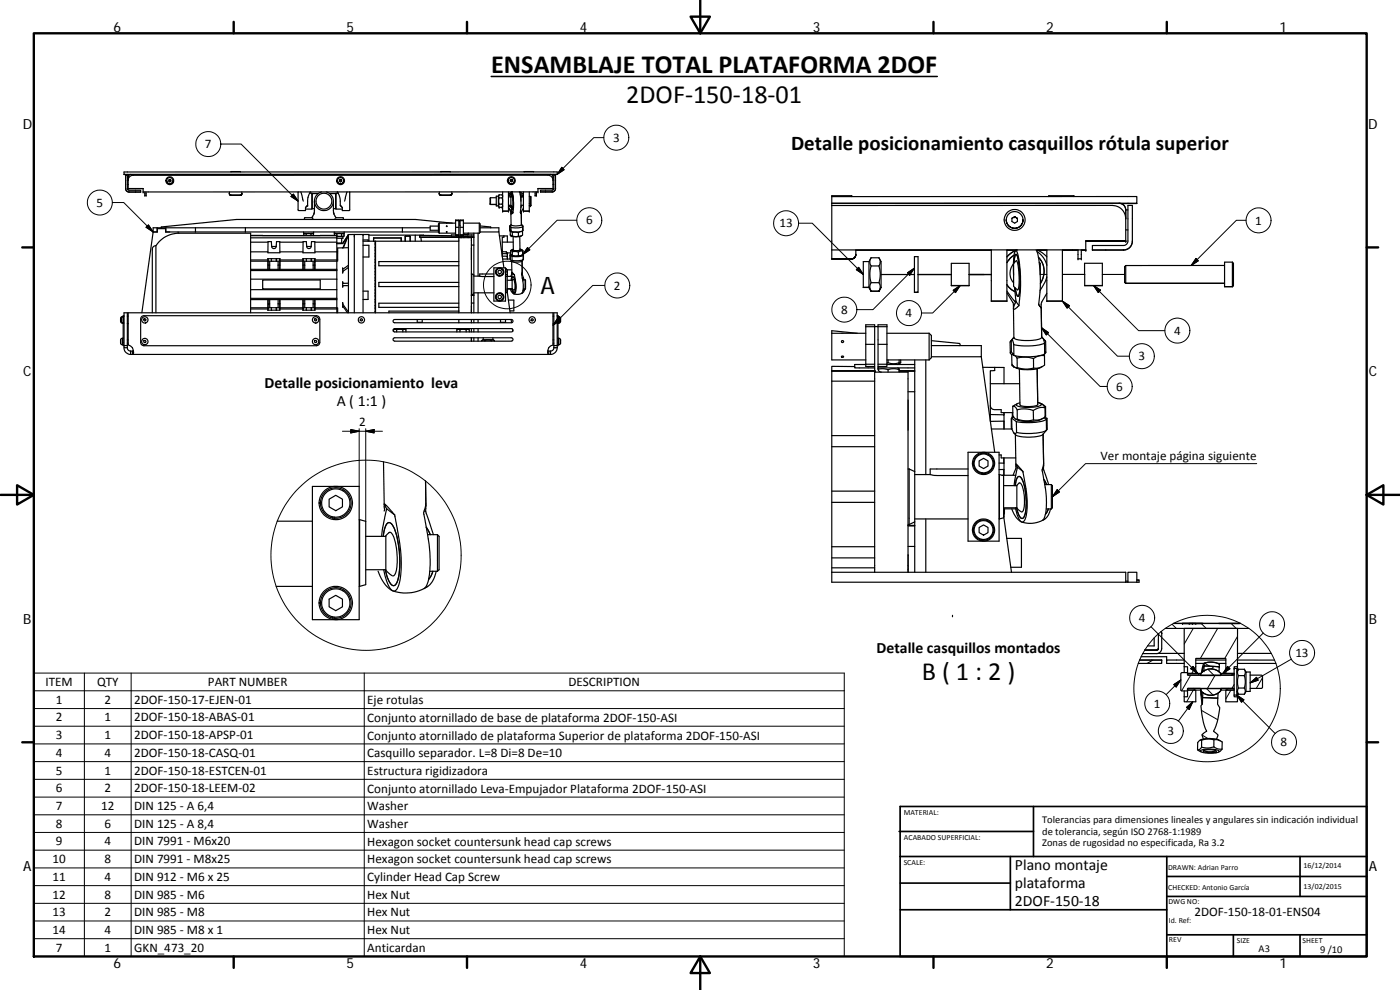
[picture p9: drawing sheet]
<svg xmlns="http://www.w3.org/2000/svg" width="420mm" height="297mm" viewBox="0 0 420 297" stroke-linecap="round" stroke-linejoin="round" font-family="sans-serif">
<g fill="none" stroke="#000" stroke-width=".36">
<path d="M37.2 52.4h1M37.2 52.3v.1M37.7 56.6l.2 .6 .8 .4M38.2 53.1h.3M38.2 55.4h.3M38.7 57.6h3.5M39.2 52.3l-.6 .3-.1 .5M42.2 57.6v-.5h-3.5l-.4-.2-.1-4.3h-.5v4.2l.4 .6 .6 .2M42.2 57.6h.1M43.5 57.6v1h.3v-1M50 54.2a.95 .95 0 0 0 1.5 .8 .95 .95 0 0 0 0-1.6 .95 .95 0 0 0-1.5 .7 .95 .95 0 0 0 .9 1.1 .95 .95 0 0 0 1-1M50.7 54l.3-.1z"/>
<path d="M51.3 54l-.3-.1 .3 .1v.4l-.3 .2-.3-.2v-.4M68.8 58.1l.1 .3 .4 .2-.4-.2zM68.8 57.6v.5M69.3 51.6h2.8M72.1 58.6h-2.8M72.6 58.1l-.1 .3-.4 .2 .4-.2zM72.6 57.6v.5M89.5 57.6v5.4l2.2 .1a1.33 1.33 0 0 1 .6-1.5 5.9 5.9 0 0 1 .6-3.6M90.3 57.6l.7 2.7M92.9 58h.7v4.7h-1.9M93.1 57.6l-.2 .4M93.6 58.2h.1"/>
<path d="M95.5 58.1h-1.8v4.5h.7M96.5 57.6a2.85 2.85 0 0 0-1.6 4.4 2.85 2.85 0 0 0 4.6 0 2.85 2.85 0 0 0-1.6-4.4M98.9 58.1h1.8v4.5h-.6M100.7 58.2h.1M101.3 57.6l.2 .4M101.5 58h-.7v4.7h1.9M101.5 58l.1 .1a6 6 0 0 1 .5 3.5M101.9 54l.3-.2zM102.5 54l-.3-.2 .3 .2v.4l-.3 .2-.3-.2v-.4M103.2 54.2a.95 .95 0 0 1-1.4 .8 .95 .95 0 0 1-.2-1.6 .95 .95 0 0 1 1.5 .6 .95 .95 0 0 1-.8 1.1 .95 .95 0 0 1-1-.9M104.1 57.6l-.7 2.7M104.9 57.6v5.4l-2.2 .1a1.12 1.12 0 0 0-.5-1.4l-.1-.1"/>
<path d="M131.8 58.1l.5 .5zM131.8 57.6v.5M132.3 51.6h2.8M135.1 58.6h-2.8M135.6 58.1l-.5 .5zM135.6 57.6v.5M147.2 59.3v2M147.2 59.3h1.7M147.2 59.3l-.1 1.9M148.9 58.9h.7v2.9h-.7zM149.8 59.4h.9M149.8 58.5h.9"/>
<path d="M149.8 58.5l-.2 .4M149.8 59.4v1.9M149.8 58.5v.9M150.7 58.5v.9M150.7 59.4v1.9M150.7 58.5l.1 .2M150.8 57.6v5.8h1.8v-5.8M152.5 54.2a.94 .94 0 0 0 1.3 1 .94 .94 0 0 0 .3-1.6 .94 .94 0 0 0-1.6 .5 .94 .94 0 0 0 .9 1.1 .94 .94 0 0 0 1-1M152.6 59.1h.7M153.2 54l.2-.2zM153.3 59.1l.4-.3 .2 .6-.1 2.7a1.14 1.14 0 0 1-.5-1.5zM153.3 59.1l.1-.4a.67 .67 0 0 1 .3-1l.4 3.4-.2 2.8"/>
<path d="M153.3 59.1h.1M153.4 58.2l-.8 .8M153.6 58.1l-.2 .9 .2-.9a7.5 7.5 0 0 1 .2 4.7l-.3-.9 .3 .9a7.7 7.7 0 0 0-.2-4.7zM153.7 57.6l-1.1 .8 1.1-.8M153.8 54l-.4-.2 .4 .2v.4l-.4 .1-.2-.1v-.4M153.8 57.6l-.2 .1M155.9 57.6a19.4 19.4 0 0 1 .4 6.3l.2 .2-.3-.4M156 57.8l1 1.3M156 57.6l1.1 .8M156.2 58.4l.4 .7M156.2 59l.1 .1M156.3 59.1v1.3"/>
<path d="M157.1 59.1h-.8M157.3 51.6h2.8M158.8 58.9h.4M158.8 57.6v5.8h-1.7v-5.8M159.2 58.9l.2 2.7M159.2 58.9v2.8M160.6 57.6v1h.4v-1M165.2 52.3l.6 .3 .2 .5M166 53.1h.2M166 55.4h.2M166 54.1a1.48 1.48 0 0 0-1.5-1.5h-124.5a1.45 1.45 0 0 0-1.5 1.5M166 53.1v3.5h-4.6v1h-116.9h-1.5v-1h-4.5v-3.5"/>
<path d="M166.2 52.6h.5v4l-.2 .6-.8 .4h-3.5v-.5h3.5l.4-.2zM166.2 52.3h1v-.7h-130v.7h1M166.7 56.6l-.2 .6-.6 .4h-3.7M167.2 52.3h.1M167.2 52.3l-129 .1M249.6 59v-.3h6v.3M249.6 59v2M249.6 59h91.6v2h-91.6M322.3 59v-.3h-7.6v.3M46 69.6h1.2v-1h2.5v1M46 69.6l-3.4 24.3M46.8 73.7a8.2 8.2 0 0 1 6.9-3.7h21.5v23.9"/>
<path d="M46.8 73.7v20.2M46.8 73.7a1.47 1.47 0 0 0-1.1 2.1v18.1M47.1 68.3v1.3M49.8 68.3v1.3M53.5 69.6v.4M58.7 68.3v1.3M73.6 68.3v1.3M75.2 78h5.2M75.2 72.7h5.2M75.2 71.4h25.9M75.2 70.6h25.9M75.2 75.6h5.2"/>
<path d="M80.4 77.6v.4M80.4 77.6v.8h2.6M80.4 72.5h1l.1 1.4a.69 .69 0 0 0 .8 .7 .69 .69 0 0 0 .6-.7l.1-1.4h1v3.3h-3.6zM80.4 78v2.8v-2.4h-5.2M80.4 79.5h.5M80.9 79.5v1.3M81 78.4l-.1 1.1M81.4 77.6v.8M81.5 74h1.4M82.9 77.6v.8M82.9 77.6h1.1v.4M82.9 77.6h-2.5"/>
<path d="M83 77.6v.8h1M83.5 78.4v2.4M83.5 79.5h.5M84 77.6v3.2v-2.4M84 78.4h7M84 78h7M84 78.4h.1M84 72.7h7M84 75.6h6.9M90.9 78.4v2.4v-1.3M90.9 77.6l.1 .8M90.9 77.6h2.5"/>
<path d="M90.9 79.5h.5M91 78.4h2.5M91 77.6v.8M91 78.4l-.1 1.1M91 72.5h.9l.1 1.4a.68 .68 0 0 0 .8 .7 .68 .68 0 0 0 .6-.7l.1-1.4h1v3.3h-3.6zM91.1 69.6v.4h3v-.4M91.2 70.2h.7M91.2 70.2v.5M91.4 78.4v2.4M91.5 70l-.3 .2M91.9 70.2h1.4M91.9 70.2v.5"/>
<path d="M91.9 77.6v.8M92 74h1.4M92.3 61.6l-.6 .7M93.3 70.2v.5M93.3 70.2h.8M93.4 77.6h1.1v.4M93.4 77.6v.8M93.5 77.6v.8h1M93.6 62.5h.1M93.7 65.3h-2.2l-.1 .5M93.7 70l.4 .2M93.9 65.5v.3"/>
<path d="M94 78.4v1.1M94 79.5h.5M94 79.5v1.3M94.1 70.2v.5M94.2 64.2l-.7 1.1M94.3 63.8l-.1 .4M94.4 60.3l-.2 3.9M94.5 77.6v3.2v-2.4h6.6M94.5 78h6.6M94.5 72.7h6.6M94.5 75.6h6.6M100.1 60.3l.1 3.9"/>
<path d="M100.1 63.7l.1 .5M100.2 64.2l.7 1.1M100.3 69.6v.4h3v-.4M100.4 70.2v.4M100.4 70.2h.7M100.6 65.5v.3M100.7 70l-.3 .2M100.7 65.3h2.2l.1 .5M100.7 62.5h.1M101.1 78v.4M101.1 70.6l-25.9 .1M101.1 75.6v2.4"/>
<path d="M101.1 78.4v2.4M101.1 72.9h1.4zM101.1 70.2h1.4M101.1 71.4v4.2M101.1 71h1.8v.5h-1.8M101.1 70.8h1.4M101.1 70.2v.4M101.1 70.7v.7M102.1 61.6l.6 .7M102.5 70.8h.8M102.5 70.2v.6M102.5 70.2h.8"/>
<path d="M102.5 71.5v1.4M102.8 73.1h.1M102.8 74.3v.1M102.8 73.1h-1.7M102.9 70l.4 .2M103.3 70.2v.6M103.3 70.8l-.4 .2M104.4 70.6l-1.6 2.5zM104.5 70.5l-.1 .2M104.6 70.6l-1.6 3.7M104.6 70.4v9.6l-.5 .6a1.63 1.63 0 0 0-1.3 1.2v-1.4l.2 .3 1.6-1.1M104.6 70.4l-1.7 4"/>
<path d="M104.6 74.3l-3.3 .1v4M106.3 70.4h4.4v2M106.3 70.4v23.5M106.3 70.4h-1.7M109 73.6h1.7v3.5h-1.7M109 72.4h3.6v21.5M109 72h1.5v.4M109 70.4v23.5M110.7 70.5h13.9M112.1 71.4h8.3h-8.3v1zM112.6 79.8h.1M112.6 73.2h.1"/>
<path d="M112.6 75h.1M112.6 78.7h.1M112.6 72.5h.1M112.6 78h.1M112.6 77.9h.1M112.7 74.3h-.1M112.7 76.1h-.1M112.7 76.8l-.1 .1M120.4 71.4v1zM120.8 68.3v1.3M123.1 72.4v-1.5h-1.3l-.1 1.5M123.1 72.4v-1.5l-1.3-.1-.2 .2v1.4"/>
<path d="M125.9 71.2h.3M126.2 71.2l.2 1.2M126.2 71.2h.1M127.1 70.6l-2.5-.1v1.9M129.1 68.3h-83.1v1.3M131.6 67.8h-2.5v1.3h2.5M131.6 69.6h-81.9M131.8 70h4.9M131.8 67h4.9M131.8 67l-.2 .2v2.5l.2 .3M131.8 67v3M135.5 70.7l-9.6-.1v.6h11.9"/>
<path d="M135.8 67l-11.1-1.2h-53.7l-22.6 2.3 .1 .2M136.7 66.2h1v-.2h-1v4.7h1M136.7 68.2h1M137.7 72.4h-25v21.5M137.7 78.5h-24v1.2h24M137.7 70.4l-2.2 .1v.4h2.2M137.8 71.2h-11.6M138.1 71v-4.8h-.4l.1 5.1M138.1 71l.4 .3M138.1 70.9h4.1M138.1 70.4l4.1 .1M138.1 68.2h1"/>
<path d="M138.1 71l1.1 .1M139.1 66.2h-1v-.2h1v4.7h-1M139.1 70h4.7M139.1 67h4.7M139.2 70.3h1.3M139.2 70.3h-.1M139.2 70v.3M139.2 71.1v.2M139.2 71.1h1.3M140.3 70.9l.2 .2M140.5 70.3v.1M140.5 71.2h1.7"/>
<path d="M140.5 70.4l-.2 .1M140.5 70v.3M140.5 71.1v.2M140.6 70.3l-.1 .1M140.6 70l-.1 .4M141.5 74.5v3.4M141.5 73.5h.7M142.2 70v12.5M143.5 70v12.8M143.8 67v3M143.8 67l.3 .2v2.5l-.3 .3M144.1 68.3h5.6v1.3h-5.6"/>
<path d="M144.1 67.8l3.1 .3v.2M147.1 61.2l.1 .2M147.1 61.2l.1 .1M147.2 61.3h1.7M147.2 61.3v.1M149.6 61.8l.2 .4M149.7 69.6l1.5 10.8M149.8 61.3h.9M149.8 62.2h.9M149.8 61.3v.9M149.9 70.8h1.3M150.7 61.3v.9"/>
<path d="M150.7 72.6h3.3M150.7 75.1l.3 .4h1v.4h1.3M150.7 76.1h1.6v1.6v-.8h-1.6M150.8 77.7h2.4M150.8 62l-.1 .2M151.2 70.8v.4h-.5v5.6M151.2 70.8h1.1v1.8M152.3 75.9v.2M152.6 62.2l1 1.3M152.6 62.4l.7 1.2 .1 3.9M153.1 67.8l-.2 .1 .1 1.3M153.1 69l-.1 .2 .2 .1"/>
<path d="M153.1 69.4h.2M153.1 69.4l.1 1 .6 .4M153.1 76.5l.1 1.2M153.1 76.5l.6 .4M153.1 76.5l.3-.1-.3 .2v1.1M153.2 77.7l.2 .5 .3-.1M153.2 70.6h.1M153.2 70.5v.1M153.2 70.6l.2 .1M153.2 75.9l.1 .5M153.3 75.2l.5 .4M153.3 75.2v1l.5 .4"/>
<path d="M153.3 69.3l-.2 .1M153.3 61.6h-.7l.9 .7M153.4 68.2v1.3l-.3-.5M153.4 68.2l-.2-.5-.1 1.3M153.4 78.2l.3 .3 .8 .1 2.1-.2M153.4 67.4l-.3 .3M153.4 67.4l-.4 .5M153.4 61.8l.2 1.6M153.5 69.5l.2 .2M153.6 78.4v3.7l-.3 .8M153.6 63.4l.3 .5M153.6 63.4l-.3 .8 .6-.3"/>
<path d="M153.6 63.4h-.1M153.7 76.9v1.2M153.7 69.7l1.2-.1 .7 .2M153.7 69.7l.1 1.1M153.8 70.8l.9 .2 .9-.1M153.8 76.6l1.8 .1M153.8 75.6h1.8M153.8 74.9l-.5 .3M153.8 75.6v1M154.1 74.8l-.4 .2a2.81 2.81 0 0 0 2.8-.1l-.4-.2 .8 .6M155.6 75.6v1.1M155.6 69.8v1.1"/>
<path d="M156 71l.1 4-.9 .2-1.1-.2-.1-4M156.3 61.6h.8M156.5 64.1v3.3a3.5 3.5 0 0 1-3.1 .1M156.5 74.9l.4 .3 .1 1.1M156.5 67.4l.3 .7M156.5 67.4l.4 .4M156.6 70.7l-1.6 .4-1.5-.3M156.7 61.6l-.4 .5M156.7 78.3v3.5M156.7 76.5l-1.3 .4-1.8-.3M156.7 69.4l.1 .1M156.7 67.7l.3 .2v1.2"/>
<path d="M156.8 69.5h-.6l-.6 .3M156.8 69.5v1l-1.2 .4M156.8 68.1l-1.4 .3-2-.2M156.8 68.1v1.3M156.8 69h.1a.61 .61 0 0 1-.9 .5h-2.6M156.9 75.3l-1.3 .3M156.9 75.3v1.1l-1.3 .3M156.9 76.3h.1M157 76.3h-.1M157 77.9l-.4 .5M157 76.6l-.1 1.4-1.4 .2-1.8-.1M157 76.6l-1.2 .4-2.1-.1"/>
<path d="M157 77.9h.1M157.1 76.5v1.2M157.1 77.7l-.1 .2M157.1 77.7l-.1 .1M157.1 62.5l-.6 1.2v3.7M157.1 76.5h-.3l.2 .1M158.8 61.7h.4M159.4 61.6l-.2 .1M249.6 77.7h5.9M249.6 75v2.7M249.6 61v.7M249.6 61.7v13.3"/>
<path d="M249.6 61.7l84.2-.1a4 4 0 0 1 4.1 4.1M255.5 77.7a1.34 1.34 0 0 0 1.3-1.4 1.34 1.34 0 0 1-1.3 1.4zM256.8 76.4a1.3 1.3 0 0 1-1.3 1.3 1.3 1.3 0 0 0 1.3-1.3zM260.8 78.5h-1.7v7.7M260.8 78.5v7.7h-1.7M261.4 77.4l-.6 1.1M261.4 79.8l-.3 2.5 .3 2.5M261.4 79.8h2.4M263.8 77.4l.6 1.1v7.7M263.8 77.3h-2.4l-.3 1v.9l.3 .6M263.8 79.8l.4 2.5-.4 2.5M263.8 77.3l.4 1.3-.4 1.2"/>
<path d="M274.4 77h1.1v10.7h-1.1zM297.5 75.1h-40.7M297.5 75.1h-40.7v1.3M297.5 75v15.3M302 66a2.52 2.52 0 0 0 3.8 2.1 2.52 2.52 0 0 0 0-4.4 2.52 2.52 0 0 0-3.8 2.1 2.51 2.51 0 0 0 2.4 2.7 2.51 2.51 0 0 0 2.6-2.5M302.6 76.6l.9-.7 1.7-.9-1.6 .9-1.4 1.2zM303.1 77.5l1.2-.9-1.2 .9-.9 1.3zM303.7 65.5l.8-.5zM303.7 65.5v1l.8 .5 .8-.5v-1l-.8-.5 .8 .5M304.1 79.2a4.3 4.3 0 0 0 .1 5.6M304.3 78.9l.5-2.6a.88 .88 0 0 1 .7 1.2 27.9 27.9 0 0 1 .1 11.4h-.2l-.3-.5-.4-2M305 75.1l-2.8-.1v15.3"/>
<path d="M305.4 75l-.6 .2M310.9 75a26.1 26.1 0 0 1 1.3 10.4l-.3 4.3a2.08 2.08 0 0 0 .1 2.1l.5 .6-.8-1.1M311.2 75.5a6.7 6.7 0 0 1 3 4.1M311.2 75l1.6 .9 1.4 1.2M311.4 75.1l2.8-.1v15.3M311.6 77.2a6.3 6.3 0 0 1 .6 7.9M311.9 78.7l.3 .3v3.4M321.8 75.1h1.7l-4.7-.1v15.3M323.5 75v2.7h1v-2.7M325.8 75l-1.3 .1h1.3M325.8 72.3v2.7M325.8 75h-76.2"/>
<path d="M335.8 61a2.01 2.01 0 0 1 2.1 2M337.9 79.7l-.4 .3v4.6M337.9 69h.6M337.9 63h.6M337.9 72.3h-12.1h12.1M337.9 79.7v5.3M337.9 63v9.4h-12.1M338.5 61.6h1.3v10.8a2.66 2.66 0 0 1-2.6 2.7h-9.4v-1.4h9.4a1.34 1.34 0 0 0 1.3-1.4zM339.8 72.3a2.66 2.66 0 0 1-2.6 2.7h-9.4M341.2 61l-4.8 .1M367.5 79.7h-29.6M369.9 78.7v7.3"/>
<path d="M369.9 78.7l.3 .3v6.7M369.9 78.7h-2.4v7.3M36.7 95.1v-.1a1.2 1.2 0 0 0-.4 1.7l.4 .2M36.7 96.9h.1M37.2 95a.97 .97 0 0 0-.8 1.4l.2 .4 .6 .1M37.2 94.7h-.2v9h.2M38.2 94.8h.3M38.2 97.1h.3M42.6 94.9l.6-.2h51.8l.6 .3 .4 .8v6.9l-.4 .8-.6 .2h-51.8l-.8-.3-.2-.7v-7zM43.2 95.7l.4-.1 .2 .3-.1 .3-.3 .1-.3-.2zM75.2 89.9h25.9M75.2 89.5h25.9"/>
<path d="M75.2 92.4h5.2M75.2 83.8h25.9M75.2 80.8h25.9M75.2 81.2h25.9M78.8 84h17.3v2.7h-17.3zM80.4 92.7v.4M80.4 91.2v-1.3v2.5M80.4 92.3v.8M80.4 92.4v.3h-5.2M80.9 89.9l.1 2.4M80.9 91.2h-.5v1.1h1M81.4 92.3v.8"/>
<path d="M81.4 92.3h1.5M82.9 93.1h-2.5M82.9 92.3v.8M82.9 92.3h10.5M82.9 93.1h.1M83 92.3v.8M83.5 89.9v2.4M83.5 91.2h.5M84 92.4v.3h7v-.3M84 92.3v.8h-1M84 92.3v-2.4v2.5M84 92.7v.4"/>
<path d="M90.9 93.1h.1M90.9 91.2v-1.3v2.5M90.9 91.2l.1 1.1M90.9 91.2h.5M91 92.3l-.1 .8M91.4 89.9v2.4M91.9 93.1h1.5M91.9 92.3v.8h-.9M93.4 92.3l7.7 .1M93.4 93.1h.1M93.4 92.3v.8M93.5 92.3v.8"/>
<path d="M94 91.2h.5M94 91.2v1.1M94 89.9v1.3M94.5 92.3v.8h-1M94.5 92.4v.3h6.6v-.3M94.5 89.9v2.4zM94.5 95.7h.4l.2 .2-.2 .4h-.3l-.3-.3zM94.5 92.7v.4M101.1 89.5v.4M101.1 83.8v3.1h-25.9M101.1 81.2v2.6M101.1 86.9v2.6"/>
<path d="M101.1 89.9v2.5M101.1 92.7v1.2M101.1 80.8v.4M101.3 92.4v1.5M104.3 93.9l-1.3-1.9-.2 .2v-1.4l.1 .5 1.7 2.6M104.5 80.3v13.3M104.6 85h-1.5l-.3-.4v1.5l.3-.4h1.5M108.1 95.8l.4-.2 .3 .2v.4l-.3 .1-.4-.1zM109 87.4h1.5v2.5h-1.5M112.6 90.6h.1M112.6 91.7h.1M112.6 88.8h.1"/>
<path d="M112.6 93.5h.1M112.6 92.4h.1M112.6 81.6h.1M112.6 85.2h.1M112.6 87h.1M112.7 89.9h-.1M112.7 87.9h-.1M112.7 80.5h-.1M112.7 83.4h-.1M112.7 82.3h-.1M112.7 84.1h-.1M112.7 85.9h-.1"/>
<path d="M118.1 99v.4M118.1 99h.9M118.1 98.7l35.3-.1a.5 .5 0 0 1 .6 .5 .5 .5 0 0 1-.6 .5h-34.9l-.5-.2zM118.1 95.9h35.3a.49 .49 0 0 1 .6 .5 .49 .49 0 0 1-.6 .4h-34.9l-.5-.2zM118.5 98.6l2.9 .1M118.5 98.7l-.4 .3M119 99h1.9M119 99v.6M120.9 99v.6M120.9 99h.9M121.4 98.7l.4 .3M121.4 98.6v.1"/>
<path d="M121.8 99v.6M125.2 95.9v.8h1.5v-.8M137.1 99v.6M137.5 98.6l2.9 .1M137.5 98.7l-.4 .3M137.7 84.7h-24v1.3h24M137.7 91h-24v1.2h24M137.7 93.3h-21v.6M137.7 95.9v.9M138 99h-.9M138 99h1.9M138 99v.6"/>
<path d="M139.9 99v.6M139.9 99h.9M140.4 98.7l.4 .3M140.4 98.6v.1M140.8 99v.6M141.5 82.2h.1M141.5 88.5h.1M141.5 91.9v2v-22.6h-3.8v22.6M141.5 90.9h.7M141.5 95.9v.9M141.5 98.6v1M141.6 82.2l.6 .3"/>
<path d="M141.6 82.2v6.3M142.2 82.5v5.7M142.2 88.2l-.6 .3M142.2 87.9h6M142.2 82.8h1.8M142.2 88.6h-.7M142.2 88.2v5.7M142.2 95.9v.9M142.2 98.6v1M143.5 87.9v6M143.5 95.9v.9M143.5 98.6v1"/>
<path d="M144 82.8l4.2 .2M148.2 82.2h-4.2v.6M148.2 80.4h3.5v9.9h-3.5zM149.5 88.8l.5-.3 .5 .3v.6l-.5 .3-.5-.3zM149.5 81.3l.5-.3 .5 .3v.6l-.5 .3-.5-.3zM149.7 82.7h.1M149.7 90.2h.1M149.7 82.7a1.15 1.15 0 0 1-.6-1.8 1.15 1.15 0 0 1 1.9 .3 1.15 1.15 0 0 1-1.2 1.5M149.7 90.2a1.15 1.15 0 0 1-.6-1.9 1.15 1.15 0 0 1 1.9 .4 1.15 1.15 0 0 1-1.2 1.5M149.7 90.1v.1M149.8 82.7h.1M149.8 90.2h.1"/>
<path d="M150.2 95.9v.8h1.5v-.8M151.7 87.9h.1M151.7 82.8h.1M151.7 80.6h.3v.4h1.6M151.7 81.6h.6v1.3v-.6h-.6M151.8 82.8v5.1M151.8 82.8l.4 .2v4.7l-.4 .2M152.1 82.9h1.5M152.2 84.1h1.5M152.2 86.6h1.5M152.2 87h.1M152.2 87.3h.1"/>
<path d="M152.2 87.5l.9 6.4M152.2 81v.6M152.3 87.3l-.1 .3M152.3 87l-.1 .3M152.3 86.7v.5M152.6 90h1.6v3.3h-1.2M153.2 86.7l.4 1 .6 .5M153.4 95.9l.1 .9M153.5 84.1l.3-1a1.57 1.57 0 0 1 .9 1.9l.1 1.4a1.08 1.08 0 0 1-.6 1.4l-.5-1.2M153.6 86.7h-1.4v.3M153.7 84.1l.3-.3a3.1 3.1 0 0 1 .3 3.3M153.7 84.1v1.6a1 1 0 0 0 .5 1.3"/>
<path d="M153.8 82l-.4 2.1M153.8 98.7l.1 .7M153.8 82l.6 .5M153.8 82l-.2-.3 .8 .8M154.4 82.5v.1a10.7 10.7 0 0 1 .1 5.5l-.1 .1a.97 .97 0 0 1-.8-1.2v-.4M156.6 88l-1.2 .3-1.1-.1M156.6 82.2h.1M156.7 82.2l.6 1.8M156.7 81.7v.5M156.7 81.6l-.1 .8a10.2 10.2 0 0 1 .1 5.5l-.1 .1M156.7 83.4l.4 .6M156.9 84h.7"/>
<path d="M156.9 87.9l-.3 .1M157 86.7h.6M157.2 86.7l-.3 .6M157.5 86.7l-.3 .8-.5 .4M157.6 84v2.7M159.4 95.8l.3-.2 .3 .2v.4l-.3 .1-.3-.1zM166 94.8h.2M166 97.1h.2M167.2 95h.6a1.17 1.17 0 0 1 0 1.9h-.6M167.2 94.7h.3zM167.5 94.7v9h-.3M167.5 95a1.3 1.3 0 0 1 .3 1.8l-.3 .1"/>
<path d="M167.7 96.9h.1M167.7 95v.1M249.6 100h10.2M249.6 100v8h10.2M249.6 100v-.8l7.7 .8M259.1 86.2h1.7l.6 1.2M259.8 98h2.7v-.5h-2.7v12.5h2.7M260.8 86.3l.6 1.1M261.2 87l.2 .4M261.4 84.8l-.3 1.3 .3 1.3M261.4 87.4h2.4M261.4 84.8h2.4"/>
<path d="M263.8 84.8l.4 1.3-.4 1.3M263.8 87.3v.1M264 87l-.2 .4M264.4 86.2l-.6 1.2M264.4 86.2l-.6 1.1M266.2 98h-2.7v-.5h2.7v11.8M266.2 100h12.6M274.4 87.7h.1M275.5 87.7h-1.1M278.8 100l.7 .6v6.7l-.7 .7M278.8 100v8M285.5 85.7h5.3"/>
<path d="M285.5 85.7v-6.7h5.3v6.7M297.5 90.3v.1M297.5 90.3h4.7M302.2 87.3l2.6 3.4M302.2 85.4l1 1.2 1.4 .9M302.2 87.9l1.8 3 .2 1.6M302.2 90.3v.1M304.2 82.5a17.3 17.3 0 0 1 .5-7.2l.1-.1a3.2 3.2 0 0 1 1 2.5 47.3 47.3 0 0 1 0 14M304.5 86.2l.4 4.2M304.9 90.4l-.4 .1M304.9 90.4l-.6 1.3-.1 1a1.35 1.35 0 0 0 1.4-.8l.2-.2M304.9 90.4l.9 1.3"/>
<path d="M305.4 87l-.4-.3a2.11 2.11 0 0 1-.8-2.5v-4.1a1.27 1.27 0 0 1 .9-1.8 18.5 18.5 0 0 1 .4 8.7h-.1M314.2 88l-1.7 3.1 .1 10.1a6.3 6.3 0 0 1-4.6 1l-1.9-.2a2.15 2.15 0 0 1-1.8-.7l-.1-8.7M314.2 83.1l-.6 1.6-1.5 2.5M314.2 90.3v.1M314.2 90.3h4.6M318.8 90.3v.1M325.5 85.7h5.3M325.5 85.7v-6.7h5.3v6.7M337.5 84.6l.4 .4h29.6h-29.6M337.5 84.6l.4 .4M337.9 85h.1M367.5 86h2.4"/>
<path d="M369.9 86h.1M370.2 85.7l-.3 .3M370.2 85.7h.1M36.7 101.5v1.9M37 101.5a.97 .97 0 0 0-.8 1.4l.3 .5h.5M37.2 104.3a1.95 1.95 0 0 0 2 2M38.2 103.7v.6M38.2 103.7h-1v.6h1M38.2 103.7v-9.8h-1v9.8M38.2 104.3l.2 .6 .8 .4M38.2 102h.3M38.2 103h.3"/>
<path d="M39.2 105.3h.5M39.2 106.3h.5M39.2 105.3v1M39.7 105.3v1M39.7 106.3h125M40 105.2l-.3 .1M43.2 102.2l.4-.1 .2 .3-.1 .4h-.4l-.2-.3zM94.5 102.2h.4l.2 .3-.2 .3h-.4l-.2-.4zM118 101.6l.5-.3h34.9a.51 .51 0 0 1 .6 .6 .51 .51 0 0 1-.6 .5h-34.9l-.5-.3zM141.5 101.3v1.1M142.2 101.3v1.1M143.5 101.3v1.1"/>
<path d="M144.6 102.2v.2M144.6 102.2h.9M145 101.9l-.4 .3M145 101.3v.6h2.9M145.5 102.2h1.9M145.5 102.2v.2M147.4 102.2v.2M147.4 102.2h.9M147.9 101.9l.4 .3M147.9 101.3v.6M148.3 102.2v.2M164.4 105.2l.3 .1"/>
<path d="M164.7 106.3a1.8 1.8 0 0 1 1.3-2.8v-9.6h-127.5v9.6a1.92 1.92 0 0 1 1.3 2.8h-.1M164.7 106.3h.5M164.7 105.3h.5M164.7 105.3v1M165.2 105.3v1M166 102h.2M166 103h.2M166.2 103.7v.6M166.2 104.3l-.3 .8-.7 .2M166.2 103.7h1M166.2 104.3h1M167.2 104.3a2.02 2.02 0 0 1-2 2"/>
<path d="M167.2 103.7v.6M167.2 103.7v-9.8h-1v9.8M167.5 101.5a1.08 1.08 0 0 1 .6 1.7l-.6 .2M167.7 101.5v1.9M249.6 111.4h13M249.6 111.3h13M249.6 114.4v57.3M249.6 114.4h12.9M256.5 110l-6.9-.1v4.5M259.8 103.3h2.7M259.8 109.3h2.7M259.8 109.4h-3.3v1h6"/>
<path d="M262.8 111.7l-.3-1v-12.7h1v12.7l.4 .7 .6 .3M263.5 103.3h2.7M263.5 109.3h2.7M263.5 110.4h11M263.5 110.8l1.5-.2 1.5 .3M263.6 110.4h-.1M266.2 109.3v.7h-2.7M266.2 109.4h8.3M266.2 108h12.6M266.5 108.8l-.3 .1M266.5 110.9l1.3-.3 2 .3M266.5 108.8l.3 .1a4.7 4.7 0 0 0 3-.1"/>
<path d="M266.5 108v.8M266.5 110.9v.8M269.4 110.4l.4 .2v.3M269.8 111.4h4.7M269.8 109.1l-.4 .3M269.8 108.8v.3M269.8 108v.8M269.8 110.9v.8M270.1 109l-.3 .1M270.3 108v.8l-.5 .3M272.5 117.5h2M274.5 111.3h-4.7"/>
<path d="M274.5 108v33.5M277.8 108v34.4M279.5 103.7h15v3.3h-15M279.5 102.2l8.4 .8a.33 .33 0 0 1 .3 .4 .33 .33 0 0 1-.4 .3M294.5 107l4 28.7M294.9 110.2h3.6M297.2 115.1h8.8M298.5 110.2l2.8 .1v4.8M298.5 110.2v1h-1.3v15.2M303.5 105.5a.46 .46 0 0 0-.3 .5 .46 .46 0 0 0 .5 .4M303.5 102.2l-.4 .4 .1 3.3M303.6 102l.7-.8-1.1 1.2"/>
<path d="M303.6 106.4l.1 2.9 .8 .9 .8 .1M303.6 106.4h.5M303.6 102l.3 .2 .3 1.2 .1 3.3-.8-1.2zM303.8 109.7h.2M303.8 109.4v.3M303.8 109.7l.5 .3M304 106.2l-.4 .2M304.7 106.7l.6 .8M305.3 107.5l2.4-.3 2.5 .4M305.3 107.5v2.8M305.3 110.3l2.5 .4 2.4-.3M305.9 110.7l.2 10.8a6.7 6.7 0 0 0 4.9 .2l.4-.4"/>
<path d="M310.2 107.6v2.8M312.6 101.1l.5 .5 .4 1.4M312.6 101.1l1.1 1.2M312.8 110a10.7 10.7 0 0 1-8.2 .2M313.2 106.4l.3 .3M313.2 102l.6 .5 .1 3.2M313.4 106.3v.3M313.5 106.7l-1.7 .1-1.6 .8M313.5 106.7v2.8l-1.6 .9h-1.7M313.5 103v3.2a17.4 17.4 0 0 1-9.2 .5M313.5 103a17.7 17.7 0 0 1-9.3 .4M313.5 105.3l.4 .4-.4 .5"/>
<path d="M115.1 138.6l.2 14.7M249.6 134h12.9M249.6 130.7h12.9M272.5 120v9.1M290.5 135.7h9.3v26.7h-9.3zM293.8 138.3l1.4-.8 1.3 .8v1.5l-1.3 .8-1.4-.8zM297.2 121.7l.1 .5 .6 .6 2.6 .1v.9h3.5M297.2 124.4l4.1 .1v4.2v-2.3h-4.1M297.5 128.7h6.2M299.8 138.9l1.5 .1v1.9M299.8 136.5h.7v.9h4.4M301.2 137.4v1.6"/>
<path d="M301.3 123.8v.7M301.3 137.4v1.6M303.6 125.5l.1 3.2M303.6 125.5l1.4 1M303.7 128.7h-.1M303.7 128.7l.8 1.4 .6-.3M303.8 125h.3M303.8 123.8v1.2M303.8 125l.2 .2M303.9 121.9l.7 .1 .7 1M303.9 121.9l.1 2.8 .6 .9 .7 .2M304.2 125.1l-.7 .6v3"/>
<path d="M304.2 125.1l-.6 .4M304.7 130.4l.2 9.4a2.77 2.77 0 0 1-.6 2.2l-.3 .6M305 126.5l.1 3.3M305.3 123l2.4-.3 2.4 .5M305.3 123v2.8M305.3 125.8l2.5 .5 2.4-.3M305.3 121.1l-1.4 .8M310.1 123.2l.1 2.8M311.4 120.8a.74 .74 0 0 1 1.1 .7 10.8 10.8 0 0 1-7.4 .1 .72 .72 0 0 1 1-.7M311.4 120.8l-.1-10.2 .1 10.8M311.4 120.8l.8 .2M312.2 121l.9 .5 .5 .8"/>
<path d="M312.5 121.2l1.3 .8v2.8M313 130.3l.2 9.4M313.1 125.5a10.4 10.4 0 0 1-8.3 .2M313.2 139.4l-.1 1.4M313.2 139.1l-.1 .5a3.6 3.6 0 0 0 0 3.2 26.7 26.7 0 0 1 .3 12.5l-.6 .8M313.4 125.3l.6 .5M313.5 125.3l.7 .2M313.6 122.3l.1 2.8-1.8 .9h-1.7M313.6 122.3h-.5a4.4 4.4 0 0 0-3 .9M313.8 124.8l-.1 .2M313.8 124.8l-.1 .1M314 125.8l.1 3.3a14.9 14.9 0 0 1-8.6 .7h-.4"/>
<path d="M314 125.8a16.2 16.2 0 0 1-9 .7M314.2 125.5h.1M314.2 125.5v3.3M314.2 128.8l-1.2 1.5a11.8 11.8 0 0 1-7.4 .6l-.7-.3-.6-.7M314.2 128.8h-.1M83.2 156.4h10.6M93.8 145.9h14v40h-14zM98.8 149.8l2-1.2 2 1.2v2.3l-2 1.1-2-1.1zM99.8 155.4a4.6 4.6 0 0 1-2.9-7.1 4.6 4.6 0 0 1 7.7 .2 4.6 4.6 0 0 1-3.2 7h-1.1M99.8 155.1v.3M99.8 155.4l.5 .1M100.3 155.2v.3"/>
<path d="M107.8 155.9h.1M107.9 155.9v20M107.9 155.9l1.9 .5v19l-1.9 .5M116 152.7l-1.1 5.2-.4 3M116 152.7l2.5 1.8M116 152.7l-.7-1.5 3.2 3.3M116.3 156.9a6.4 6.4 0 0 0-1.3 4l.1-.6a4.1 4.1 0 0 1 1.6-3.5 3.2 3.2 0 0 1 2 2.7 27.8 27.8 0 0 1 .4 15.3 1.06 1.06 0 0 1-.9 .9 1.06 1.06 0 0 1-1.1-.8l-.8-1.6-.7-2.4 .3 1.3a4.9 4.9 0 0 0 2.1 3.5 2.64 2.64 0 0 0 1.6-2.7 28.3 28.3 0 0 0-1.7-15.2 1.15 1.15 0 0 0-1.6-.9zM116.7 159.8l.2-.1a2.23 2.23 0 0 1 1.5 2.2l.7 3.5 .1 3.1a5.9 5.9 0 0 1-1.1 4.3h-.2M116.8 159.8a1.99 1.99 0 0 0-1 2.4v7.5a2.19 2.19 0 0 0 1.3 2.7l.6 .3M118.5 154.5l.7 4a38.6 38.6 0 0 1 .4 17.3 1.65 1.65 0 0 1-1.7 1.5 7.9 7.9 0 0 1-2.4-5l-.3-1.4M127.3 153.3l.5 .2M127.8 153.5l2.3 6.9"/>
<path d="M127.8 151.4v2.1M127.8 151.9l-.1-7.6 .1 7.4a5.6 5.6 0 0 0-.3 4.1l.4 2.1a38.9 38.9 0 0 1 .4 17.1l-.5 1-.5 .6M127.9 158.2l1.2 2.2M249.6 150.7h12.9M249.6 147.4h12.9M272.5 157.8h2M272.5 157.7h2M272.5 157.6h2M272.5 140.7h.3M272.5 157.4h.3M272.8 140.7l1.7 .8M272.8 140.7v16.7"/>
<path d="M274.5 155.7h16M274.5 156.6l-1.7 .8M274.5 142.4h4.7M274.5 141.5v15.1M274.5 156.6v15.1M277.8 155.7v16M279.2 142.4l2 .3h9.3M290.5 140.7h-11.3v1.7M293.8 158.3l1.4-.8 1.3 .8v1.5l-1.3 .8-1.4-.8zM294.6 142a3.1 3.1 0 0 1-1.8-4.9 3.1 3.1 0 0 1 5.2 .8 3.1 3.1 0 0 1-3.1 4.2M294.6 141.8v.2M294.6 142l.3 .1"/>
<path d="M294.9 141.9v.2M299.8 155.7h.1M299.8 142.4h.1M299.8 140.9h1.5v1.7M299.9 142.4l1.3 .3v12.7l-1.3 .3M299.9 142.4v13.3M300.7 142.6h4.2M301.2 153.5v1.6M301.2 152.7h3.6M301.2 152.4h4M301.2 145.7h4M301.2 154.7l2.4 17"/>
<path d="M301.2 140.9v1.7M301.2 152.7v.8M301.4 152.7l-.1 1.4M303.6 152.7a6.4 6.4 0 0 0 2.9 3.9M304.7 145.7a2.91 2.91 0 0 1 1.1-2.8 4.9 4.9 0 0 1 1.8 3.9 14 14 0 0 1-.5 8.6 .94 .94 0 0 1-1.3-.8l-.7-2.2M305.4 140.2l-.5-1 2.1 2.3M305.4 140.2l1.6 1.3M305.4 140.2l-1.1 5.5M305.8 145a.71 .71 0 0 1 .9 .7 12.2 12.2 0 0 1 .2 7.8l-.3 .1M305.9 144.9a2.08 2.08 0 0 0-.7 2.4v4.2a1.48 1.48 0 0 0 .9 1.8l.4 .3M307 141.5l.2 1.2a29.9 29.9 0 0 1 .6 12.7 .98 .98 0 0 1-1.4 1.1l-1.1-1.9-.5-2.2M312.8 156.1a8 8 0 0 1-6.1 .5"/>
<path d="M312.9 140.6l.2 .2M313.1 140.8l1.6 4.6M313.3 143.9l.8 1.5M313.5 145.4h2M313.6 155.7l-.8 .4M314 152.7h1.5M314.6 152.7l-.9 1.6M315.3 152.7a4.1 4.1 0 0 1-2.2 3.3M315.5 145.4v7.3M315.5 145.4l.3 .3v6.7l-.3 .3M82.9 175.9h10.9M98.8 179.8l2-1.2 2 1.2v2.3l-2 1.1-2-1.1z"/>
<path d="M107.8 175.9h.1M109.8 170.9h6M109.8 160.9h6M113.5 171.4a9.9 9.9 0 0 0 4.3 5.8M127.3 176.6a12.1 12.1 0 0 1-9.3 .7M128.3 160.4h3M128.4 175.9l-1.1 .7M129 171.4h2.3M129.9 171.4l-.5 1.4-.8 1.1M130.9 171.4a6 6 0 0 1-3.3 4.9M131.3 160.4v11M131.3 160.4l.5 .5v10l-.5 .5"/>
<path d="M249.6 171.7v3h92.3v-.7h-.7h.7M249.6 171.7h88.3v3M249.6 167.4h12.9M249.6 164h12.9M249.6 170.4h12.9M262.5 171.7v-60h10v60M272.5 166.4l.1 5.3M272.5 164h2M294.6 162.1a3.1 3.1 0 0 1-1.8-5 3.1 3.1 0 0 1 5.2 .7 3.1 3.1 0 0 1-3.1 4.3M294.6 161.8v.3M294.6 162.1h.3M294.9 161.9v.2"/>
<path d="M302.1 161.5h4.4v8.7h-3.2M337.9 174.4h.6M338.5 174.7v-3h2.7v3M99.8 185.4a4.6 4.6 0 0 1-2.7-7.4 4.6 4.6 0 0 1 7.8 1.1 4.6 4.6 0 0 1-4.6 6.4M99.8 185.1v.3M99.8 185.4l.5 .1M100.3 185.2v.3M285.9 184.6l-.1 .5M342 198l6.6 .1M342 198.1h6.6M342.5 197h7.6v1M346.4 191.4v2.4h-2"/>
<path d="M347.5 196h7.9M347.6 194.6l-.3 .5h-3.8M347.6 194.6l-.3 .4h-3.7M347.7 190.2l-.1 4.4M348.5 189.5l.1 .6M348.5 189.4l.1 .6M348.6 190v4.6a1.56 1.56 0 0 1-1.5 1.5h-4.1M348.6 198.1v1h-7M349.7 188.6h25.1M352.2 187l20.1 .1M354.7 187.1h6.3zM354.9 187.1h6z"/>
<path d="M355.4 198h-5.3v1.1h5.3M358.9 198h9M358.9 199.1h2.4M361.4 199a5.9 5.9 0 0 1 4.6 .3M361.4 199.8l4.5 .3-.1 1.4a4.1 4.1 0 0 0-4.5-.3zM361.4 199.8l-.3 .4-.3 1.5M361.4 199l-.4 .6-.4 2.2M361.4 199a5.8 5.8 0 0 1 4.6 .3l-.1 .8-4.5-.3zM365.5 199.1h2.4M365.7 187.1h6.3zM371.4 196h10.1M371.4 198l11.1 .1"/>
<path d="M371.4 199.1h11.5M355.4 200v-11.4h16v11.4h-1v.6M355.4 200h1v2.1h2.5v-4.6h9v4.6h2.5h-4v.2l.2 .3h3.5l.3-.3M355.4 207.3v1.8M355.4 200v1.8M356.4 207.1h2.5v3.5h-3.5v-1.5h1zM356.4 206.8l.2-.3h3.5l.3 .6h-4zM356.4 202.1h4v.2l-.3 .3h-3.5zM360.4 207.1l.3 4.3M360.4 206.6h6a1.69 1.69 0 0 1-1.4 1.6 3.8 3.8 0 0 1-4.6-1zM360.4 206.5v.1M360.4 207.2h.1"/>
<path d="M360.4 207.2l.6 .6M360.5 207.3l.2 1.6 .2 .4M360.7 201.8a3.9 3.9 0 0 1 5.7 .3v.6h-6v-.6zM361 207.8a4.1 4.1 0 0 0 4.5 .2v1.5l-1.2-.1-3.4-.1zM361 207.8h.1M361.3 201.3l-.9 .8M365.8 201.5l.6 .6M366.4 206.5v.1M366.4 207.2h.1M366.4 207.2l-.9 .8M370.4 206.8l-.3-.3h-3.5l-.2 .6h4h-2.5v3.5h3.5v-1.5h-1v-.5M370.4 200.6h.8v8h-.8z"/>
<path d="M370.4 202.6h-14v-.8h-1.8l-.2 .3v5l.2 .2h1.8v-.8h14M371.2 207.5l.5 .8M371.4 200v1.3M371.4 207.8v1.3M371.7 206.4l-.3 .8 .3 1.1M371.7 202.7l-.3 1.4 .3 2.3M371.7 200.8l-.3 .7 .3 1.2M371.7 200.8l-.5 .8M371.7 200.8h1.7M371.7 202.7h1.7M371.7 206.4h1.7M373.4 206.4l.1 .2a1.53 1.53 0 0 1-.1 1.7h-1.7"/>
<path d="M373.4 200.8l.1 .1a1.63 1.63 0 0 1-.1 1.8M373.4 202.7l.1 .3a5.8 5.8 0 0 1-.1 3.4M373.4 200.8l.5 .8M373.9 201.6h1.3v5.9h-1.3zM373.9 207.5l-.4 .8M375.2 202.6h3.4l.3 .2v3.5l-.3 .2h-3.4M359.4 225l1.1 .6M360.1 222.1a7.8 7.8 0 0 1 6.2 .2M360.3 225.2a7.3 7.3 0 0 1 5.6 .2 4.2 4.2 0 0 1-3.7 .6l-.3-.1a1.33 1.33 0 0 1-1.6-.7zM360.6 224.2l-.7 .7-.5 .1M360.6 222.1h-.4l-.8 .7v2.2M360.6 222.1v2.1"/>
<path d="M361.1 221.7a1.3 1.3 0 0 1 .7-2.1l.4-.2-1-2.7-.8-4.9 .5-.6v-1.9l4.6 .2-.1 1.8 .7 1-.8 4.4-1.1 2.7 .3 .2a1.29 1.29 0 0 1 .6 2.2M361.2 225.2a5.2 5.2 0 0 1 3.9 .2 4.3 4.3 0 0 1-4-.1zM361.4 225.1a3.6 3.6 0 0 0 3.3 .1v-.1M364.3 224.1l-.5 .1a5.7 5.7 0 0 1-3.2 0M364.3 224.1l1.2 .6h1.2M364.3 222l-1.8-.3-1.9 .4M364.3 222h1.3l1.2 .6-.1 2.1M364.3 222v2.1M366.7 224.7l-1 1"/>
<circle cx="51" cy="54.2" r="1.18"/>
<circle cx="102.2" cy="54.2" r="1.18"/>
<circle cx="153.5" cy="54.2" r="1.17"/>
<circle cx="97.2" cy="60.3" r="2.38"/>
<circle cx="134.1" cy="69.6" r=".11"/>
<circle cx="134.1" cy="67.9" r=".12"/>
<circle cx="304.5" cy="66" r="3.1"/>
<circle cx="43.5" cy="96" r=".96"/>
<circle cx="94.7" cy="96" r=".96"/>
<circle cx="108.5" cy="96" r=".94"/>
<circle cx="150" cy="81.6" r="1.25"/>
<circle cx="150" cy="89.1" r="1.26"/>
<circle cx="150" cy="89.1" r="1.05"/>
<circle cx="150" cy="81.6" r="1.05"/>
<circle cx="159.7" cy="96" r=".95"/>
<circle cx="43.5" cy="102.5" r=".95"/>
<circle cx="94.7" cy="102.5" r=".95"/>
<circle cx="252.8" cy="107.1" r=".29"/>
<circle cx="252.8" cy="102.5" r=".31"/>
<circle cx="295.2" cy="139" r="3.3"/>
<circle cx="295.2" cy="139" r="2.84"/>
<circle cx="100.8" cy="150.9" r="5"/>
<circle cx="100.8" cy="150.9" r="4.3"/>
<circle cx="295.2" cy="159" r="2.83"/>
<circle cx="295.2" cy="159" r="3.3"/>
<circle cx="100.8" cy="180.9" r="5"/>
<circle cx="100.8" cy="180.9" r="4.3"/>
</g>
<g fill="#000">
<circle cx="38.5" cy="56.6" r=".18"/>
<circle cx="43" cy="57.6" r=".18"/>
<circle cx="43.5" cy="58.6" r=".18"/>
<circle cx="43.8" cy="58.6" r=".18"/>
<circle cx="50" cy="54.2" r=".18"/>
<circle cx="51" cy="53.9" r=".18"/>
<circle cx="51.9" cy="54.2" r=".18"/>
<circle cx="101.3" cy="54.2" r=".18"/>
<circle cx="102.2" cy="53.8" r=".18"/>
<circle cx="103.2" cy="54.2" r=".18"/>
<circle cx="152.5" cy="54.2" r=".18"/>
<circle cx="153.4" cy="53.8" r=".18"/>
<circle cx="154.4" cy="54.2" r=".18"/>
<circle cx="160.6" cy="58.6" r=".18"/>
<circle cx="161" cy="58.6" r=".18"/>
<circle cx="161.4" cy="57.6" r=".18"/>
<circle cx="166" cy="56.6" r=".18"/>
<circle cx="92.3" cy="61.6" r=".18"/>
<circle cx="93.8" cy="65.3" r=".18"/>
<circle cx="94.5" cy="78.4" r=".18"/>
<circle cx="106.3" cy="70.4" r=".18"/>
<circle cx="109" cy="70.4" r=".18"/>
<circle cx="149.8" cy="62.2" r=".18"/>
<circle cx="150.7" cy="62.2" r=".18"/>
<circle cx="150.8" cy="63.4" r=".18"/>
<circle cx="152.6" cy="63.4" r=".18"/>
<circle cx="153.4" cy="70.7" r=".18"/>
<circle cx="157.1" cy="63.4" r=".18"/>
<circle cx="158.8" cy="63.4" r=".18"/>
<circle cx="159.2" cy="61.7" r=".18"/>
<circle cx="256.8" cy="76.3" r=".18"/>
<circle cx="302" cy="66" r=".18"/>
<circle cx="304.5" cy="65" r=".18"/>
<circle cx="307" cy="66" r=".18"/>
<circle cx="323.5" cy="77.7" r=".18"/>
<circle cx="324.5" cy="77.7" r=".18"/>
<circle cx="325.8" cy="75.1" r=".18"/>
<circle cx="325.8" cy="75" r=".18"/>
<circle cx="337.9" cy="72.4" r=".18"/>
<circle cx="337.9" cy="72.3" r=".18"/>
<circle cx="80.4" cy="92.3" r=".18"/>
<circle cx="91" cy="92.3" r=".18"/>
<circle cx="304.3" cy="110" r=".18"/>
<circle cx="350.1" cy="198" r=".18"/>
<circle cx="354.9" cy="187.1" r=".18"/>
<circle cx="356.9" cy="187.1" r=".18"/>
<circle cx="357.9" cy="187.1" r=".18"/>
<circle cx="358.9" cy="187.1" r=".18"/>
<circle cx="361.3" cy="201.3" r=".18"/>
<circle cx="370.4" cy="200.6" r=".18"/>
</g>
<g fill="none" stroke="#000" stroke-width=".3">
<path d="M66.3 43.2a3.7 3.7 0 0 1-5.4 3.5 3.7 3.7 0 0 1-.6-6.4 3.7 3.7 0 0 1 5.9 2.5l.1 .4h6.1l17.1 17.1M88 58.2l1.5 2.1-2.2-1.4zM168.6 50.2l.7 .7-2.1 1.4zM181.2 41.3h-3l-11 11M33.7 60.8a3.8 3.8 0 0 1-5.5 3.2 3.8 3.8 0 0 1-.3-6.4 3.8 3.8 0 0 1 5.8 2.7v.5h3.4l8.9 8.8M44.5 67.5l1.5 2.1-2.2-1.4zM158.3 74.3l.7 .7-2.1 1.4zM173.1 66.1h-5.9l-10.3 10.3M239.7 67a3.7 3.7 0 0 1-5.6 3.2 3.7 3.7 0 0 1-.3-6.4 3.7 3.7 0 0 1 5.8 2.7l.1 .5h4.1l15.3 15.3M358.9 77.5l.7 .8-2.1 1.4zM374 66.1h-3l-13.5 13.6M167.4 95.5l.7 .7-2.1 1.4z"/>
<path d="M181.5 85.6h-3.6l-11.9 12M257.7 80.2l1.4 2.1-2.1-1.4zM264.4 82.3h10M264.4 82.4h10M272.3 81.9l2.1-1.4-1.4 2.1zM274.4 80.5l-12.4 12.4h-4.9a3.8 3.8 0 0 0-5.5-3.2 3.8 3.8 0 0 0-.3 6.4 3.8 3.8 0 0 0 5.8-2.7v-.5M275.5 82.3h10M275.5 82.4h10M286.1 87.1l2.1-1.4-1.4 2.1zM288.2 85.7l-8.3 8.2h-3.3a3.8 3.8 0 0 0-5.6-3.2 3.8 3.8 0 0 0-.3 6.4 3.8 3.8 0 0 0 5.8-2.7l.1-.5M290.8 82.3h6.7M290.8 82.4h6.7"/>
<path d="M312.2 82.3h2M312.6 98.4l2.1 1.4-.7 .7zM312.6 98.4l17.5 17.6h2.2M318.8 90.3l2.2 1.4-.7 .8zM318.8 90.3l16.6 16.6h3.5M318.8 82.3h6.7M318.8 82.4h6.7M328.2 85.7l13.5 13.5h7.9M328.2 85.7l2.1 1.4-.7 .7zM330.8 82.3h6.7M330.8 82.4h6.7M102.8 129.4h12"/>
<path d="M105.3 128.9l2.5 .5-2.5 .5zM107.8 128.6v17.3M109.8 129.4l2.5-.5v1zM109.8 128.6v27.8M377.2 139.1h-51.4l-10 9.9M317.3 146.9l.7 .7-2.2 1.4zM345.4 188l14.1 14.1M346 198.1l-1.7 1M351.8 187.3l1.2 1.3M358.1 188.6l-2.7 4.7M358.9 199.9l-1.2 2.2M360.5 187.1l1.5 1.5"/>
<path d="M361.5 199l1.6 .9M364.3 200l-.7 .7M365.4 188.6l-5.2 8.9M368.4 199.9l.7 .8-2.1 1.4zM369.5 187.1l1.5 1.5M371.4 190.9l-3.8 6.6M379.1 189.9l-12.1 12.2M387.5 197.8l-12.3 7.1M10.1 202h243.3v85h-243.3zM10.1 207.3h243.3M10.1 212.6h243.3M10.1 217.9h243.3"/>
<path d="M25.3 202v85M39.4 202v85M109.3 202v85M352.3 205.4l2.1-1.4-1.4 2.1zM354.4 204l-4.4 4.4M356.1 212.3l1.9-1.7-1.1 2.3zM357.3 200.6l.7-.7 1.5 2.2zM357.3 202.6l-2.7 4.7M358 210.6l-4.4 5.7M358.1 207.1l-2 3.5M358.2 206.5l.3 .6M359.5 202.1l.3 .5"/>
<path d="M360.5 213.1l5 2.8M361.1 207.9l-.1 .1M362.1 206.6l2 2M362.5 200.8l1.9 1.9M364.7 202.6l-2.3 3.9M368.8 206.5l-.8 .6M369.4 207.1l-1.5 2.6M370.4 202.1l-.9 .5M370.4 205.4l-.7 1.1M371.2 208.6l11.5 11.5M371.2 208.6l2.1 1.4-.7 .7zM375.2 204.9l1.9-1.7 .5 .9z"/>
<path d="M378.9 203.4l-1.9 3.1M10.1 223.2h243.3M10.1 228.5h243.3M10.1 233.8h243.3M10.1 239.2h243.3M360.8 220.6l1.8 1M10.1 244.5h243.3M10.1 249.8h243.3M10.1 255.1h243.3M10.1 260.4h243.3M10.1 265.7h243.3M10.1 271h243.3"/>
<path d="M10.1 276.3h243.3M10.1 281.6h243.3"/>
<circle cx="185" cy="41.3" r="3.7"/>
<circle cx="176.9" cy="66.1" r="3.7"/>
<circle cx="377.7" cy="66.1" r="3.7"/>
<circle cx="152.2" cy="85.5" r="7.1"/>
<circle cx="185.3" cy="85.7" r="3.7"/>
<circle cx="353.3" cy="99.2" r="3.7"/>
<circle cx="336" cy="116" r="3.8"/>
<circle cx="342.7" cy="106.9" r="3.7"/>
<circle cx="109.9" cy="166.6" r="28.5"/>
<circle cx="342.8" cy="185.4" r="3.7"/>
<circle cx="381.8" cy="187.3" r="3.7"/>
<circle cx="390.8" cy="195.9" r="3.8"/>
<circle cx="347.3" cy="211.1" r="3.8"/>
<circle cx="351.4" cy="219.3" r="3.8"/>
<circle cx="362.3" cy="206.6" r="22"/>
<circle cx="385.4" cy="222.7" r="3.7"/>
</g>
<g fill="none" stroke="#000" stroke-width=".71">
<path d="M10.1 10h400.1v277h-400.1zM70.1 6.6v3.4M140.2 6.6v3.4M207.3 5h5.8l-2.9 5zM210.2 0v10M280.2 6.6v3.4M350.2 6.6v3.4M6.7 74.2h3.4M410.2 74.2h3.4M.2 148.5h9.9M5.1 145.6l5 2.9-5 2.9zM410.2 148.5l5-2.9v5.8z"/>
<path d="M410.2 148.5h9.9M6.7 222.7h3.4M410.2 222.7h3.4M70.1 287v3.4M140.2 287v3.4M210.2 287l2.9 5h-5.8zM210.2 287v10M280.2 287v3.4M350.2 287v3.4"/>
</g>
<g fill="none" stroke="#000" stroke-width=".51">
<path d="M269.8 249.5h40.4M270.1 257h140.1M270.1 242h140.1v45h-140.1zM303.2 257v16M310.2 242v15M350.2 257v30M390.2 257v12M270.1 273h80.1M270.1 265h33.1M350.2 269h60M350.2 263h60M350.2 280.5h60"/>
<path d="M370.2 280.5v6.5M390.2 280.5v6.5"/>
</g>
<g fill="#000" stroke="#000" stroke-width=".3">
<path d="M88 58.2l1.5 2.1-2.2-1.4zM168.6 50.2l.7 .7-2.1 1.4zM44.5 67.5l1.5 2.1-2.2-1.4zM158.3 74.3l.7 .7-2.1 1.4zM358.9 77.5l.7 .8-2.1 1.4zM167.4 95.5l.7 .7-2.1 1.4zM257.7 80.2l1.4 2.1-2.1-1.4zM272.3 81.9l2.1-1.4-1.4 2.1zM286.1 87.1l2.1-1.4-1.4 2.1zM312.6 98.4l2.1 1.4-.7 .7zM318.8 90.3l2.2 1.4-.7 .8zM328.2 85.7l2.1 1.4-.7 .7z"/>
<path d="M105.3 128.9l2.5 .5-2.5 .5zM109.8 129.4l2.5-.5v1zM317.3 146.9l.7 .7-2.2 1.4zM368.4 199.9l.7 .8-2.1 1.4zM352.3 205.4l2.1-1.4-1.4 2.1zM356.1 212.3l1.9-1.7-1.1 2.3zM357.3 200.6l.7-.7 1.5 2.2zM371.2 208.6l2.1 1.4-.7 .7zM375.2 204.9l1.9-1.7 .5 .9z"/>
</g>
<path d="M147.4 22.9h133.9" fill="none" stroke="#000" stroke-width=".46"/>
<g font-size="7.9">
<text x="147.4" y="21.8">ENSAMBLAJE TOTAL PLATAFORMA 2DOF</text>
<text x="187.9" y="30.8">2DOF‐150‐18‐01</text>
<text x="276.7" y="204">B ( 1 : 2 )</text>
</g>
<text font-size="7.2" x="162.2" y="88.2">A</text>
<text font-size="6.3" x="237.4" y="45.1">Detalle posicionamiento casquillos rótula superior</text>
<g font-size="4.7">
<text x="79.4" y="116.5">Detalle posicionamiento leva</text>
<text x="101.1" y="121.9">A ( 1:1 )</text>
<text x="263.1" y="196">Detalle casquillos montados</text>
<text x="304.6" y="261.2">Plano montaje</text>
<text x="304.6" y="266.6">plataforma</text>
<text x="304.6" y="272">2DOF‐150‐18</text>
</g>
<g font-size="4.2">
<text x="34" y="9.6">6</text>
<text x="104" y="9.6">5</text>
<text x="174" y="9.6">4</text>
<text x="244" y="9.6">3</text>
<text x="314" y="9.6">2</text>
<text x="384" y="9.6">1</text>
<text x="6.8" y="38.7">D</text>
<text x="410.6" y="38.7">D</text>
<text x="7" y="112.9">C</text>
<text x="410.8" y="112.9">C</text>
<text x="7" y="187.1">B</text>
<text x="410.8" y="187.1">B</text>
<text x="7" y="261.3">A</text>
<text x="410.8" y="261.3">A</text>
<text x="34" y="290.4">6</text>
<text x="104" y="290.4">5</text>
<text x="174" y="290.4">4</text>
<text x="244" y="290.4">3</text>
<text x="314" y="290.4">2</text>
<text x="384" y="290.4">1</text>
</g>
<g font-size="3.9">
<text x="61.5" y="44.5">7</text>
<text x="184" y="42.6">3</text>
<text x="29" y="62">5</text>
<text x="175.9" y="67.4">6</text>
<text x="233.9" y="68.2">13</text>
<text x="376.7" y="67.4">1</text>
<text x="184.3" y="86.9">2</text>
<text x="252.4" y="94.2">8</text>
<text x="271.8" y="95.2">4</text>
<text x="352.4" y="100.5">4</text>
<text x="341.7" y="108.1">3</text>
<text x="335" y="117.2">6</text>
<text x="107.8" y="127.9">2</text>
<text x="330.3" y="138.1">Ver montaje página siguiente</text>
<text x="341.7" y="186.6">4</text>
<text x="380.8" y="188.5">4</text>
<text x="388.8" y="197.1">13</text>
<text x="13.6" y="205.9">ITEM</text>
<text x="29.1" y="205.9">QTY</text>
<text x="62.4" y="205.9">PART NUMBER</text>
<text x="170.6" y="205.9">DESCRIPTION</text>
<text x="16.8" y="211.2">1</text>
<text x="31.4" y="211.2">2</text>
<text x="40.3" y="211.2">2DOF‐150‐17‐EJEN‐01</text>
<text x="110.2" y="211.2">Eje rotulas</text>
<text x="346.3" y="212.3">1</text>
<text x="16.8" y="216.5">2</text>
<text x="16.8" y="221.8">3</text>
<text x="31.4" y="216.5">1</text>
<text x="31.4" y="221.8">1</text>
<text x="40.3" y="216.5">2DOF‐150‐18‐ABAS‐01</text>
<text x="40.3" y="221.8">2DOF‐150‐18‐APSP‐01</text>
<text x="110.2" y="216.6">Conjunto atornillado de base de plataforma 2DOF‐150‐ASI</text>
<text x="110.2" y="221.9">Conjunto atornillado de plataforma Superior de plataforma 2DOF‐150‐ASI</text>
<text x="350.4" y="220.6">3</text>
<text x="16.8" y="227.1">4</text>
<text x="31.4" y="227.1">4</text>
<text x="40.3" y="227.1">2DOF‐150‐18‐CASQ‐01</text>
<text x="110.2" y="227.2">Casquillo separador. L=8 Di=8 De=10</text>
<text x="384.3" y="224">8</text>
<text x="16.8" y="232.4">5</text>
<text x="31.4" y="232.4">1</text>
<text x="40.3" y="232.4">2DOF‐150‐18‐ESTCEN‐01</text>
<text x="110.2" y="232.5">Estructura rigidizadora</text>
<text x="16.8" y="237.7">6</text>
<text x="31.4" y="237.7">2</text>
<text x="40.3" y="237.7">2DOF‐150‐18‐LEEM‐02</text>
<text x="110.2" y="237.8">Conjunto atornillado Leva‐Empujador Plataforma 2DOF‐150‐ASI</text>
<text x="16.8" y="243">7</text>
<text x="30.4" y="243.1">12</text>
<text x="40.3" y="243.1">DIN 125 ‐ A 6,4</text>
<text x="110.2" y="243.1">Washer</text>
<text x="16.8" y="248.4">8</text>
<text x="31.4" y="248.4">6</text>
<text x="40.3" y="248.4">DIN 125 ‐ A 8,4</text>
<text x="110.2" y="248.5">Washer</text>
<text x="16.8" y="253.7">9</text>
<text x="31.4" y="253.7">4</text>
<text x="40.3" y="253.7">DIN 7991 ‐ M6x20</text>
<text x="110.2" y="253.8">Hexagon socket countersunk head cap screws</text>
<text x="15.8" y="259">10</text>
<text x="31.4" y="259">8</text>
<text x="40.3" y="259">DIN 7991 ‐ M8x25</text>
<text x="110.2" y="259.1">Hexagon socket countersunk head cap screws</text>
<text x="15.8" y="264.3">11</text>
<text x="15.8" y="269.6">12</text>
<text x="31.4" y="264.3">4</text>
<text x="31.4" y="269.6">8</text>
<text x="40.3" y="264.3">DIN 912 ‐ M6 x 25</text>
<text x="40.3" y="269.6">DIN 985 ‐ M6</text>
<text x="110.2" y="264.4">Cylinder Head Cap Screw</text>
<text x="110.2" y="269.6">Hex Nut</text>
<text x="15.8" y="274.9">13</text>
<text x="31.4" y="274.9">2</text>
<text x="40.3" y="274.9">DIN 985 ‐ M8</text>
<text x="110.2" y="274.9">Hex Nut</text>
<text x="358.5" y="274.9">2DOF‐150‐18‐01‐ENS04</text>
<text x="15.8" y="280.2">14</text>
<text x="31.4" y="280.2">4</text>
<text x="40.3" y="280.2">DIN 985 ‐ M8 x 1</text>
<text x="110.2" y="280.2">Hex Nut</text>
<text x="16.8" y="285.5">7</text>
<text x="31.4" y="285.6">1</text>
<text x="40.3" y="285.6">GKN_473_20</text>
<text x="110.2" y="285.6">Anticardan</text>
</g>
<g font-size="3.1">
<text x="312.8" y="246.8">Tolerancias para dimensiones lineales y angulares sin indicación individual</text>
<text x="312.8" y="250.4">de tolerancia, según ISO 2768‐1:1989</text>
<text x="312.8" y="254">Zonas de rugosidad no especificada, Ra 3.2</text>
<text x="377.7" y="285.6">A3</text>
<text x="396.2" y="285.9">9 /10</text>
</g>
<g font-size="2.4">
<text x="271.2" y="244.4">MATERIAL:</text>
<text x="271.3" y="251.9">ACABADO SUPERFICIAL:</text>
<text x="271.2" y="259.7">SCALE:</text>
<text x="350.6" y="260.9">DRAWN: Adrian Parro</text>
<text x="391.2" y="260.6">16/12/2014</text>
<text x="350.6" y="267">CHECKED: Antonio García</text>
<text x="391.2" y="266.6">13/02/2015</text>
<text x="350.7" y="271.4">DWG NO:</text>
<text x="350.8" y="276.8">Id. Ref:</text>
<text x="350.8" y="282.8">REV</text>
<text x="371.2" y="282.9">SIZE</text>
<text x="390.9" y="282.9">SHEET</text>
</g>
</svg>
